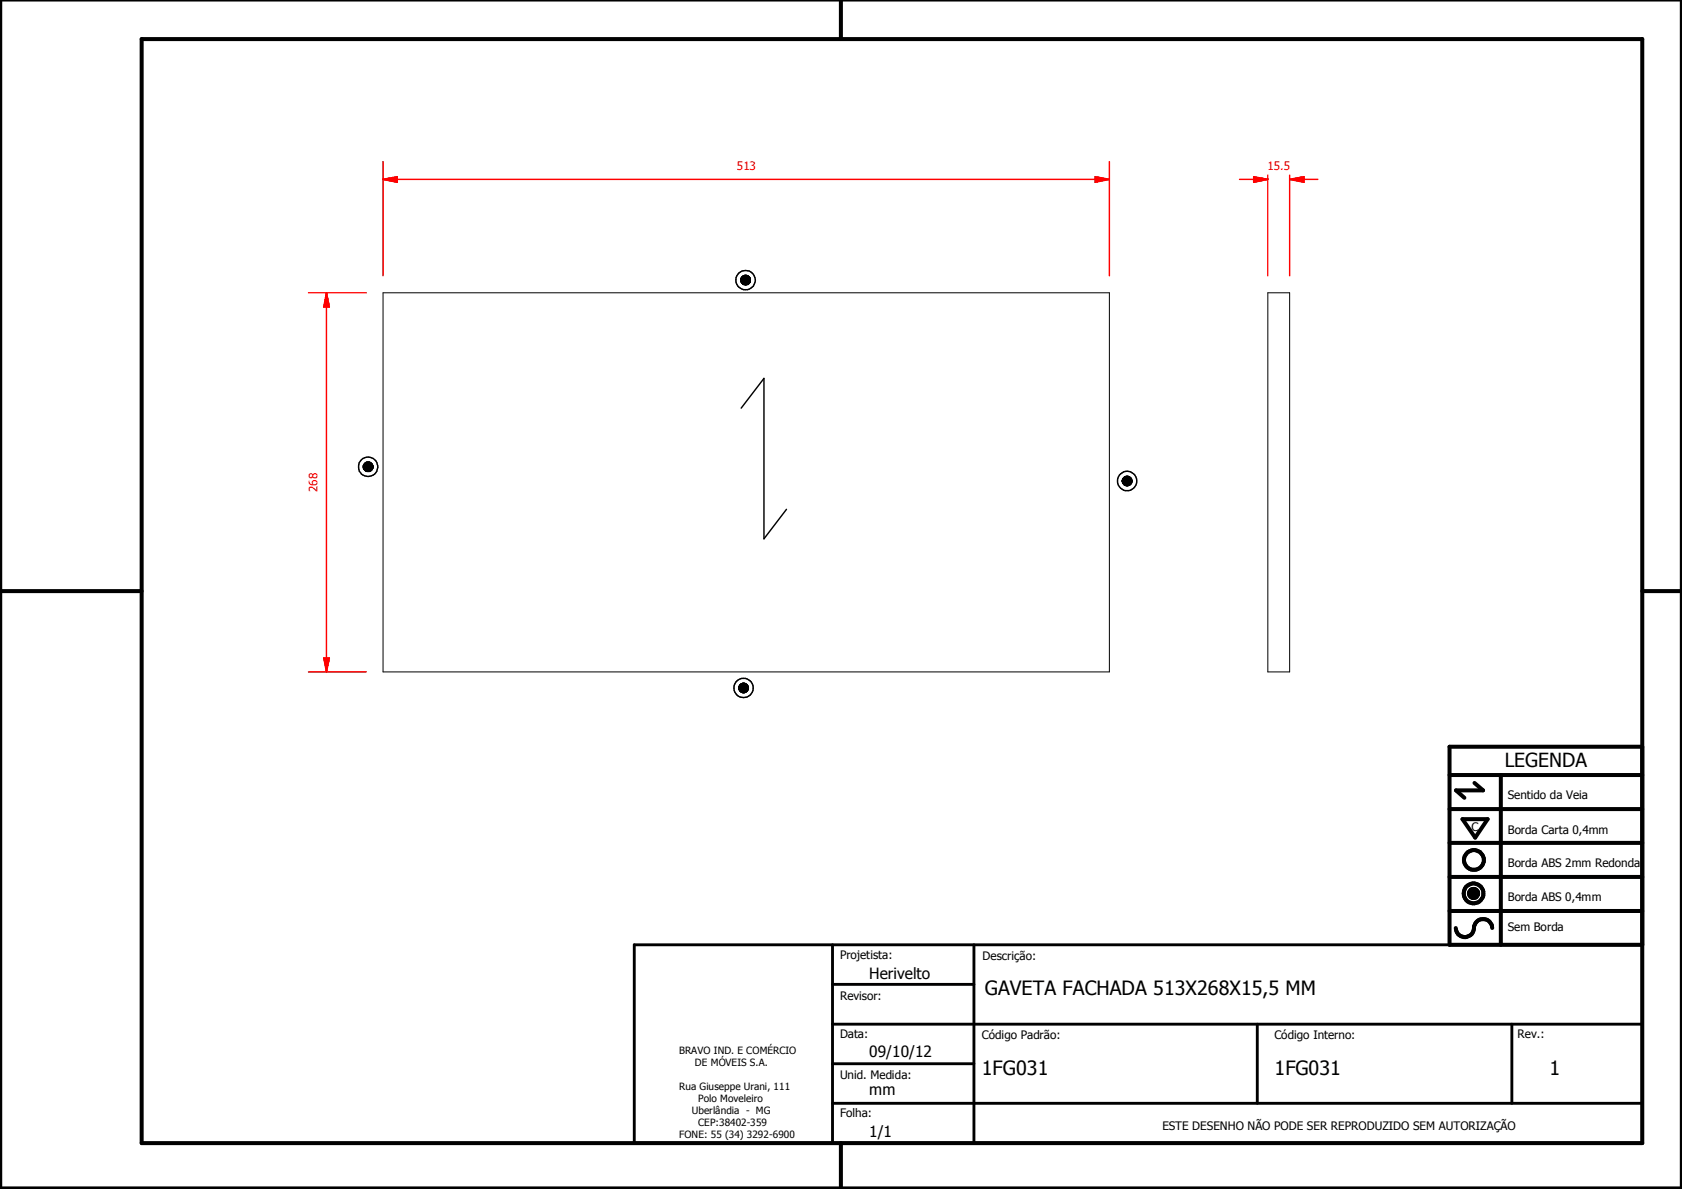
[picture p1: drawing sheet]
<svg xmlns="http://www.w3.org/2000/svg" width="297mm" height="210mm" viewBox="0 0 297 210" stroke-linecap="round" stroke-linejoin="round" font-family="sans-serif">
<g fill="none" stroke="#000" stroke-width=".18">
<path d="M67.6 51.7h128.3v66.9h-128.3zM130.8 49.2v.5zM130.8 49.2v.4zM130.8 49.3v.3zM130.8 49.3v.2zM130.8 49.4v.1zM130.9 49.1v.7zM130.9 49.1l-.1 .6zM130.9 49v.9zM130.9 49v.8zM131 48.9v1.1zM131 48.9l-.1 1z"/>
<path d="M131 48.9l.1-.1-.1 1.2zM131.1 48.8v1.3zM131.1 48.8l.1-.1-.1 1.4zM131.2 48.7h.2l-.2 1.5zM131.2 48.7v1.5zM131.4 48.7v1.5zM131.4 48.7v1.5h-.2zM131.4 48.6h.1l-.1 1.6zM131.4 48.6v1.6zM131.5 48.6h.1l-.1 1.6zM131.5 48.6l-.1 1.6zM131.6 48.6v1.7z"/>
<path d="M131.6 48.6v1.7l-.1-.1zM131.7 48.6l-.1 1.7zM131.7 48.6h.1l-.1 1.7zM131.8 48.6v1.7h-.1zM131.8 48.6v1.7zM131.9 48.6l-.1 1.7zM131.9 48.6v1.6zM131.9 48.6l.1 .1-.1 1.5zM132 48.7v1.5h-.1zM132 48.7v1.5zM132.1 48.7l-.1 1.5zM132.1 48.7v1.5z"/>
<path d="M132.2 48.8l-.1 1.4zM132.2 48.8v1.3zM132.3 48.9l-.1 1.2zM132.3 48.9v1.1zM132.4 48.9l-.1 1.1zM132.4 48.9v1.1zM132.4 49v1zM132.4 49v.9zM132.4 49.1v.8zM132.4 49.1v.7zM132.5 49.2l-.1 .6zM132.5 49.2v.5z"/>
<path d="M132.5 49.3v.4zM132.5 49.3v.3zM132.5 49.4v.2zM132.5 49.4v.1zM223.9 51.7h3.8v66.9h-3.8zM64.2 82.2v.4zM64.2 82.2v.3zM64.2 82.3v.2zM64.2 82.1v.7zM64.2 82.1v.6zM64.2 82.2v.5zM64.3 82v.8z"/>
<path d="M64.3 82l-.1 .8zM64.3 81.9v1zM64.4 81.8v1.2zM64.4 81.8l-.1 1.1zM64.4 81.8l.1-.1-.1 1.4zM64.4 81.8v1.3zM64.5 81.7h.1l-.1 1.4zM64.5 81.7v1.4zM64.6 81.7v1.4zM64.7 81.7v1.5zM64.7 81.6h.2l-.2 1.6zM64.7 81.6v1.6z"/>
<path d="M64.9 81.6v1.6zM64.9 81.6v1.6h-.2zM65 81.6l-.1 1.6zM65 81.6v1.6zM65.1 81.6l-.1 1.6zM65.1 81.6v1.6zM65.2 81.6l-.1 1.6zM65.2 81.6v1.6zM65.3 81.6l-.1 1.6zM65.3 81.6v1.6zM65.4 81.7l-.1 1.5zM65.4 81.7v1.5z"/>
<path d="M65.4 81.7v1.4zM65.5 81.7l-.1 1.4zM65.5 81.7v1.4zM65.6 81.8l-.1 1.3zM65.6 81.8v1.3zM65.6 81.8v1.2zM65.7 81.9l-.1 1.1zM65.7 81.9v1zM65.7 82v.9zM65.7 82v.8zM65.8 82.1l-.1 .7zM65.8 82.1v.7z"/>
<path d="M65.8 82.2v.6zM65.8 82.2v.5zM65.8 82.2v.4zM65.9 82.3l-.1 .3zM65.9 82.3v.2zM198.2 84.8v.3zM198.2 84.8v.2zM198.2 84.7v.5zM198.2 84.7v.4zM198.3 84.6v.7zM198.3 84.6l-.1 .6zM198.3 84.5v.8z"/>
<path d="M198.4 84.4v1zM198.4 84.4l-.1 .9zM198.4 84.4v1.1zM198.5 84.3v-.1v1.4zM198.5 84.3v1.3zM198.5 84.3l-.1 1.2zM198.5 84.2h.1l-.1 1.4zM198.5 84.2v1.4zM198.6 84.2l.1-.1-.1 1.5zM198.6 84.2v1.4zM198.7 84.1v1.6zM198.8 84.1h.1l-.1 1.6z"/>
<path d="M198.8 84.1v1.6zM198.9 84.1v1.6zM198.9 84.1l-.1 1.6zM199 84.1v1.7zM199.1 84.1l-.1 1.7zM199.1 84.1v1.7zM199.2 84.1l-.1 1.7zM199.2 84.1v1.6zM199.3 84.1l-.1 1.6zM199.3 84.1v1.6zM199.4 84.1l-.1 1.6zM199.4 84.1v1.6z"/>
<path d="M199.5 84.2l-.1 1.5zM199.5 84.2v1.4zM199.6 84.2l-.1 1.4zM199.6 84.2v1.4zM199.6 84.3v1.3zM199.7 84.4l-.1 1.2zM199.7 84.4v1.1zM199.7 84.4v1zM199.8 84.5l-.1 .9zM199.8 84.5v.8zM199.8 84.6v.7zM199.9 84.7l-.1 .6z"/>
<path d="M199.9 84.7v.5zM199.9 84.8v.4zM199.9 84.8v.3zM199.9 84.8v.2zM130.5 121.3v.3zM130.5 121.3v.2zM130.5 121.4v.1zM130.5 121.2v.5zM130.5 121.2v.4zM130.6 121.1v.7zM130.6 121.1l-.1 .6zM130.6 121v.9z"/>
<path d="M130.6 121v.8zM130.6 120.9v1.1zM130.6 120.9v1zM130.7 120.9v1.1zM130.8 120.8v1.3zM130.8 120.8l-.1 1.2zM130.8 120.8l.1-.1-.1 1.4zM130.9 120.7h.1l-.1 1.5zM130.9 120.7v1.5zM131 120.7l.1-.1-.1 1.6zM131 120.7v1.5zM131.1 120.6v1.7z"/>
<path d="M131.2 120.6v1.7zM131.2 120.6l-.1 1.7zM131.3 120.6l-.1 1.7zM131.3 120.6v1.7zM131.4 120.6l-.1 1.7zM131.4 120.6v1.7zM131.5 120.6l-.1 1.7zM131.5 120.6v1.7zM131.6 120.6l-.1 1.7zM131.6 120.6v1.7zM131.7 120.7l-.1 1.6zM131.7 120.7v1.5z"/>
<path d="M131.8 120.8l-.1 1.4zM131.8 120.8v1.3zM131.9 120.8l-.1 1.3zM131.9 120.8v1.3zM131.9 120.9v1.2zM131.9 120.9v1.1zM132 120.9l-.1 1.1zM132 120.9v1.1zM132 121v1zM132 121v.9zM132.1 121.1l-.1 .8zM132.1 121.1v.7z"/>
<path d="M132.1 121.2v.6zM132.1 121.2v.5zM132.1 121.3v.4zM132.1 121.3v.3zM132.2 121.4l-.1 .2zM132.2 121.4v.1zM259.4 157.6l1.6 .1zM259.4 157.7l1.6 .1zM259.4 157.8l1.6 .1zM259.4 157.9h1.6v.1zM259.4 157.9l1.6 .1h-1.5zM259.4 157.6h1.6z"/>
<path d="M259.5 158h1.5zM259.5 158l1.4 .1zM259.5 157.5l1.5 .1h-1.6zM259.5 157.5l1.5 .1zM259.5 158.1h1.4zM259.5 157.4l1.5 .1h-1.5zM259.5 157.4l1.5 .1zM259.5 158.1l1.4 .1zM259.5 157.3l1.4 .1h-1.4zM259.5 157.3l1.4 .1zM259.6 158.2h1.3zM259.6 158.2h1.2z"/>
<path d="M259.6 157.2l1.3 .1h-1.4zM259.6 157.2l1.3 .1zM259.6 158.2l1.2 .1zM259.6 157.2h1.3zM259.7 158.3h1.1zM259.7 158.3l1 .1zM259.7 157.1l1.1 .1h-1.2zM259.7 157.1l1.1 .1zM259.7 157.1h1.1zM259.8 158.4h.9zM259.8 158.4h.8zM259.8 157.1h1z"/>
<path d="M259.8 157.1h.9zM259.8 158.4l.8 .1zM259.8 157l.9 .1zM259.8 157h.8zM259.9 158.5h.7zM259.9 158.5h.6zM259.9 157h.7zM260 158.5h.5zM260 158.5h.4zM260 157h.6zM260.1 158.5h.3zM260.1 158.5h.2z"/>
<path d="M260.1 156.9l.4 .1zM260.1 156.9h.3zM260.1 156.9h.2z"/>
</g>
<g fill="#000">
<path d="M130.9 49.1l-.1 .6zM130.8 49.2v.5zM130.8 49.2v.4zM130.8 49.3v.3zM130.8 49.3v.2zM130.8 49.4v.1zM130.9 49v.8zM130.9 49.1v.7zM131 48.9l-.1 1zM130.9 49v.9zM131 48.9v1.1zM131 48.9l.1-.1-.1 1.2z"/>
<path d="M131.1 48.8v1.3zM131.1 48.8l.1-.1-.1 1.4zM131.2 48.7h.2l-.2 1.5zM131.2 48.7v1.5zM131.4 48.7v1.5zM131.4 48.7v1.5h-.2zM131.4 48.6h.1l-.1 1.6zM131.4 48.6v1.6zM131.5 48.6h.1l-.1 1.6zM131.5 48.6l-.1 1.6zM131.6 48.6v1.7zM131.6 48.6v1.7l-.1-.1z"/>
<path d="M131.7 48.6l-.1 1.7zM131.7 48.6h.1l-.1 1.7zM131.8 48.6v1.7h-.1zM131.8 48.6v1.7zM131.9 48.6l-.1 1.7zM131.9 48.6v1.6zM131.9 48.6l.1 .1-.1 1.5zM132 48.7v1.5h-.1zM132 48.7v1.5zM132.1 48.7l-.1 1.5zM132.1 48.7v1.5zM132.2 48.8l-.1 1.4z"/>
<path d="M132.2 48.8v1.3zM132.3 48.9l-.1 1.2zM132.3 48.9v1.1zM132.4 48.9l-.1 1.1zM132.4 48.9v1.1zM132.4 49v1zM132.4 49v.9zM132.4 49.1v.8zM132.4 49.1v.7zM132.5 49.2l-.1 .6zM132.5 49.2v.5zM132.5 49.3v.4z"/>
<path d="M132.5 49.3v.3zM132.5 49.4v.2zM132.5 49.4v.1zM64.2 82.2v.4zM64.2 82.2v.3zM64.2 82.3v.2zM64.3 82l-.1 .8zM64.2 82.1v.7zM64.2 82.1v.6zM64.2 82.2v.5zM64.3 82v.8zM64.4 81.8l-.1 1.1z"/>
<path d="M64.3 81.9v1zM64.4 81.8v1.2zM64.4 81.8l.1-.1-.1 1.4zM64.4 81.8v1.3zM64.5 81.7h.1l-.1 1.4zM64.5 81.7v1.4zM64.6 81.7v1.4zM64.7 81.6v1.6zM64.7 81.7v1.5zM64.7 81.6h.2l-.2 1.6zM64.9 81.6v1.6zM64.9 81.6v1.6h-.2z"/>
<path d="M65 81.6l-.1 1.6zM65 81.6v1.6zM65.1 81.6l-.1 1.6zM65.1 81.6v1.6zM65.2 81.6l-.1 1.6zM65.2 81.6v1.6zM65.3 81.6l-.1 1.6zM65.3 81.6v1.6zM65.4 81.7l-.1 1.5zM65.4 81.7v1.5zM65.4 81.7v1.4zM65.5 81.7l-.1 1.4z"/>
<path d="M65.5 81.7v1.4zM65.6 81.8l-.1 1.3zM65.6 81.8v1.3zM65.6 81.8v1.2zM65.7 81.9l-.1 1.1zM65.7 81.9v1zM65.7 82v.9zM65.7 82v.8zM65.8 82.1l-.1 .7zM65.8 82.1v.7zM65.8 82.2v.6zM65.8 82.2v.5z"/>
<path d="M65.8 82.2v.4zM65.9 82.3l-.1 .3zM65.9 82.3v.2zM198.2 84.7v.4zM198.2 84.8v.3zM198.2 84.8v.2zM198.3 84.6l-.1 .6zM198.2 84.7v.5zM198.3 84.5v.8zM198.3 84.6v.7zM198.4 84.4l-.1 .9zM198.4 84.4v1z"/>
<path d="M198.5 84.3l-.1 1.2zM198.4 84.4v1.1zM198.5 84.3v-.1v1.4zM198.5 84.3v1.3zM198.5 84.2h.1l-.1 1.4zM198.5 84.2v1.4zM198.6 84.2l.1-.1-.1 1.5zM198.6 84.2v1.4zM198.7 84.1v1.6zM198.8 84.1h.1l-.1 1.6zM198.8 84.1v1.6zM198.9 84.1v1.6z"/>
<path d="M198.9 84.1l-.1 1.6zM199 84.1v1.7zM199.1 84.1l-.1 1.7zM199.1 84.1v1.7zM199.2 84.1l-.1 1.7zM199.2 84.1v1.6zM199.3 84.1l-.1 1.6zM199.3 84.1v1.6zM199.4 84.1l-.1 1.6zM199.4 84.1v1.6zM199.5 84.2l-.1 1.5zM199.5 84.2v1.4z"/>
<path d="M199.6 84.2l-.1 1.4zM199.6 84.2v1.4zM199.6 84.3v1.3zM199.7 84.4l-.1 1.2zM199.7 84.4v1.1zM199.7 84.4v1zM199.8 84.5l-.1 .9zM199.8 84.5v.8zM199.8 84.6v.7zM199.9 84.7l-.1 .6zM199.9 84.7v.5zM199.9 84.8v.4z"/>
<path d="M199.9 84.8v.3zM199.9 84.8v.2zM130.5 121.2v.4zM130.5 121.3v.3zM130.5 121.3v.2zM130.5 121.4v.1zM130.6 121.1l-.1 .6zM130.5 121.2v.5zM130.6 121v.8zM130.6 121.1v.7zM130.6 120.9v1zM130.6 121v.9z"/>
<path d="M130.6 120.9v1.1zM130.8 120.8l-.1 1.2zM130.7 120.9v1.1zM130.8 120.8v1.3zM130.8 120.8l.1-.1-.1 1.4zM130.9 120.7h.1l-.1 1.5zM130.9 120.7v1.5zM131 120.7l.1-.1-.1 1.6zM131 120.7v1.5zM131.1 120.6v1.7zM131.2 120.6v1.7zM131.2 120.6l-.1 1.7z"/>
<path d="M131.3 120.6l-.1 1.7zM131.3 120.6v1.7zM131.4 120.6l-.1 1.7zM131.4 120.6v1.7zM131.5 120.6l-.1 1.7zM131.5 120.6v1.7zM131.6 120.6l-.1 1.7zM131.6 120.6v1.7zM131.7 120.7l-.1 1.6zM131.7 120.7v1.5zM131.8 120.8l-.1 1.4zM131.8 120.8v1.3z"/>
<path d="M131.9 120.8l-.1 1.3zM131.9 120.8v1.3zM131.9 120.9v1.2zM131.9 120.9v1.1zM132 120.9l-.1 1.1zM132 120.9v1.1zM132 121v1zM132 121v.9zM132.1 121.1l-.1 .8zM132.1 121.1v.7zM132.1 121.2v.6zM132.1 121.2v.5z"/>
<path d="M132.1 121.3v.4zM132.1 121.3v.3zM132.2 121.4l-.1 .2zM132.2 121.4v.1zM259.4 157.6h1.6zM259.5 157.5l1.5 .1h-1.6zM259.5 157.5l1.5 .1zM259.5 157.4l1.5 .1h-1.5zM259.5 157.4l1.5 .1zM259.5 157.3l1.4 .1h-1.4zM259.5 157.3l1.4 .1zM259.6 157.2l1.3 .1h-1.4z"/>
<path d="M259.6 157.2l1.3 .1zM259.6 157.2h1.3zM259.7 157.1l1.1 .1h-1.2zM259.7 157.1l1.1 .1zM259.7 157.1h1.1zM259.8 157.1h1zM259.8 157.1h.9zM259.8 157l.9 .1zM259.8 157h.8zM259.9 157h.7zM260 157h.6zM260.1 156.9l.4 .1z"/>
<path d="M260.1 156.9h.3zM260.1 156.9h.2zM260.1 158.5h.2zM260 158.5h.4zM260.1 158.5h.3zM259.9 158.5h.6zM260 158.5h.5zM259.8 158.4l.8 .1zM259.9 158.5h.7zM259.8 158.4h.8zM259.7 158.3l1 .1zM259.8 158.4h.9z"/>
<path d="M259.6 158.2l1.2 .1zM259.7 158.3h1.1zM259.6 158.2h1.2zM259.5 158.1l1.4 .1zM259.6 158.2h1.3zM259.5 158l1.4 .1zM259.5 158.1h1.4zM259.4 157.9l1.6 .1h-1.5zM259.5 158h1.5zM259.4 157.6l1.6 .1zM259.4 157.7l1.6 .1zM259.4 157.8l1.6 .1z"/>
<path d="M259.4 157.9h1.6v.1z"/>
</g>
<g fill="none" stroke="#000" stroke-width=".71">
<path d="M148.5 0v6.9M297 -.1v209.9h-297v-209.9M25 6.9h265v194.9h-265zM0 104.4h25M290 104.4h7M256 136.8h34M260.4 138.2l1.5 1.3h-4.8l1.5 1.3M265 136.8v30M290 131.8h-34v35h34M256 154.8h34M256 148.8h34M256 142.8h34"/>
<path d="M258.3 144.6h4.4l-2.2 3.3zM256 160.8h34M257.1 163.8a1.62 1.62 0 0 0 1.8 1.6 1.62 1.62 0 0 0 1.4-1.9 1.63 1.63 0 0 1 1.7-1.2 1.63 1.63 0 0 1 1.5 1.5M148.5 201.8v8"/>
<circle cx="260.2" cy="157.7" r="1.76"/>
<circle cx="260.2" cy="157.7" r=".82"/>
<circle cx="260.3" cy="151.8" r="1.76"/>
</g>
<path d="M112 166.8h178v35h-178zM147 173.8h25M147 166.8v35M172 166.8v35M147 194.8h143M147 180.8h143M147 187.8h25M222 180.8v14M267 180.8v14" fill="none" stroke="#000" stroke-width=".51"/>
<path d="M67.6 31.7h2.5" fill="none" stroke="#f00" stroke-width=".25"/>
<path d="M67.6 31.7l2.5-.5v1z" fill="#f00"/>
<path d="M67.6 31.7l2.5-.5v1zM193.4 31.7h2.5" fill="none" stroke="#f00" stroke-width=".25"/>
<path d="M193.4 31.2l2.5 .5-2.5 .5z" fill="#f00"/>
<path d="M67.6 28.5v20.2M70.1 31.7h123.3M193.4 31.2l2.5 .5-2.5 .5zM195.9 28.5v20.2M57.7 116.2v2.4" fill="none" stroke="#f00" stroke-width=".25"/>
<path d="M57.2 116.2h1l-.5 2.4z" fill="#f00"/>
<path d="M57.7 51.7v2.5M57.2 116.2h1l-.5 2.4z" fill="none" stroke="#f00" stroke-width=".25"/>
<path d="M57.7 51.7l.5 2.5h-1z" fill="#f00"/>
<path d="M227.7 31.7h2.6M54.5 51.7h10.2M57.7 51.7l.5 2.5h-1zM57.7 54.2v62M54.5 118.6h10.2" fill="none" stroke="#f00" stroke-width=".25"/>
<path d="M227.7 31.7l2.6-.5v1z" fill="#f00"/>
<path d="M221.4 31.7h2.5M227.7 31.7l2.6-.5v1z" fill="none" stroke="#f00" stroke-width=".25"/>
<path d="M221.4 31.2l2.5 .5-2.5 .5z" fill="#f00"/>
<path d="M218.9 31.7h2.5M221.4 31.2l2.5 .5-2.5 .5zM223.9 30.9v17.8M227.7 30.9v17.8M230.3 31.7h2.4" fill="none" stroke="#f00" stroke-width=".25"/>
<g fill="none" stroke="#000" stroke-width=".25">
<path d="M130.9 72.1l4-5.3v28.3l4-5.2"/>
<circle cx="131.7" cy="49.4" r=".85"/>
<circle cx="131.7" cy="49.5" r="1.72"/>
<circle cx="65" cy="82.4" r="1.72"/>
<circle cx="65" cy="82.4" r=".85"/>
<circle cx="199" cy="84.9" r="1.72"/>
<circle cx="199.1" cy="84.9" r=".84"/>
<circle cx="131.3" cy="121.4" r=".84"/>
<circle cx="131.3" cy="121.4" r="1.71"/>
</g>
<g font-size="3.5">
<text x="173.9" y="175.7">GAVETA FACHADA 513X268X15,5 MM</text>
<text x="173.4" y="189.7">1FG031</text>
<text x="225.1" y="189.7">1FG031</text>
<text x="273.6" y="189.7">1</text>
</g>
<text font-size="3.4" x="265.7" y="135.4">LEGENDA</text>
<g font-size="2.7">
<text x="153.5" y="172.8">Herivelto</text>
<text x="153.5" y="186.6">09/10/12</text>
<text x="153.5" y="193.4">mm</text>
<text x="153.5" y="200.8">1/1</text>
</g>
<g font-size="2.1" fill="#f00">
<text x="130.1" y="30.1">513</text>
<text x="223.9" y="30.1">15.5</text>
<text x="56" y="86.9" transform="rotate(-90 56 86.9)">268</text>
</g>
<g font-size="2.1">
<text x="266.3" y="141.1">Sentido da Veia</text>
<text x="259.8" y="146.7">C</text>
<text x="266.3" y="147.2">Borda Carta 0,4mm</text>
<text x="266.3" y="153.1">Borda ABS 2mm Redonda</text>
<text x="266.3" y="159">Borda ABS 0,4mm</text>
<text x="266.3" y="164.4">Sem Borda</text>
<text x="148.4" y="169.3">Projetista:</text>
<text x="173.5" y="169.5">Descrição:</text>
<text x="148.4" y="176.6">Revisor:</text>
<text x="148.4" y="183.2">Data:</text>
<text x="173.4" y="183.3">Código Padrão:</text>
<text x="225.1" y="183.3">Código Interno:</text>
<text x="268" y="183.2">Rev.:</text>
<text x="148.4" y="190.5">Unid. Medida:</text>
<text x="148.4" y="197.2">Folha:</text>
<text x="205.3" y="199.5">ESTE DESENHO NÃO PODE SER REPRODUZIDO SEM AUTORIZAÇÃO</text>
</g>
<g font-size="1.8">
<text x="119.9" y="186">BRAVO IND. E COMÉRCIO</text>
<text x="122.7" y="188.1">DE MÓVEIS S.A.</text>
<text x="119.9" y="192.4">Rua Giuseppe Urani, 111</text>
<text x="122.2" y="196.7">Uberlândia - MG</text>
<text x="123.3" y="194.6">Polo Moveleiro</text>
<text x="119.9" y="201">FONE: 55 (34) 3292-6900</text>
<text x="123.3" y="198.8">CEP:38402-359</text>
</g>
</svg>
